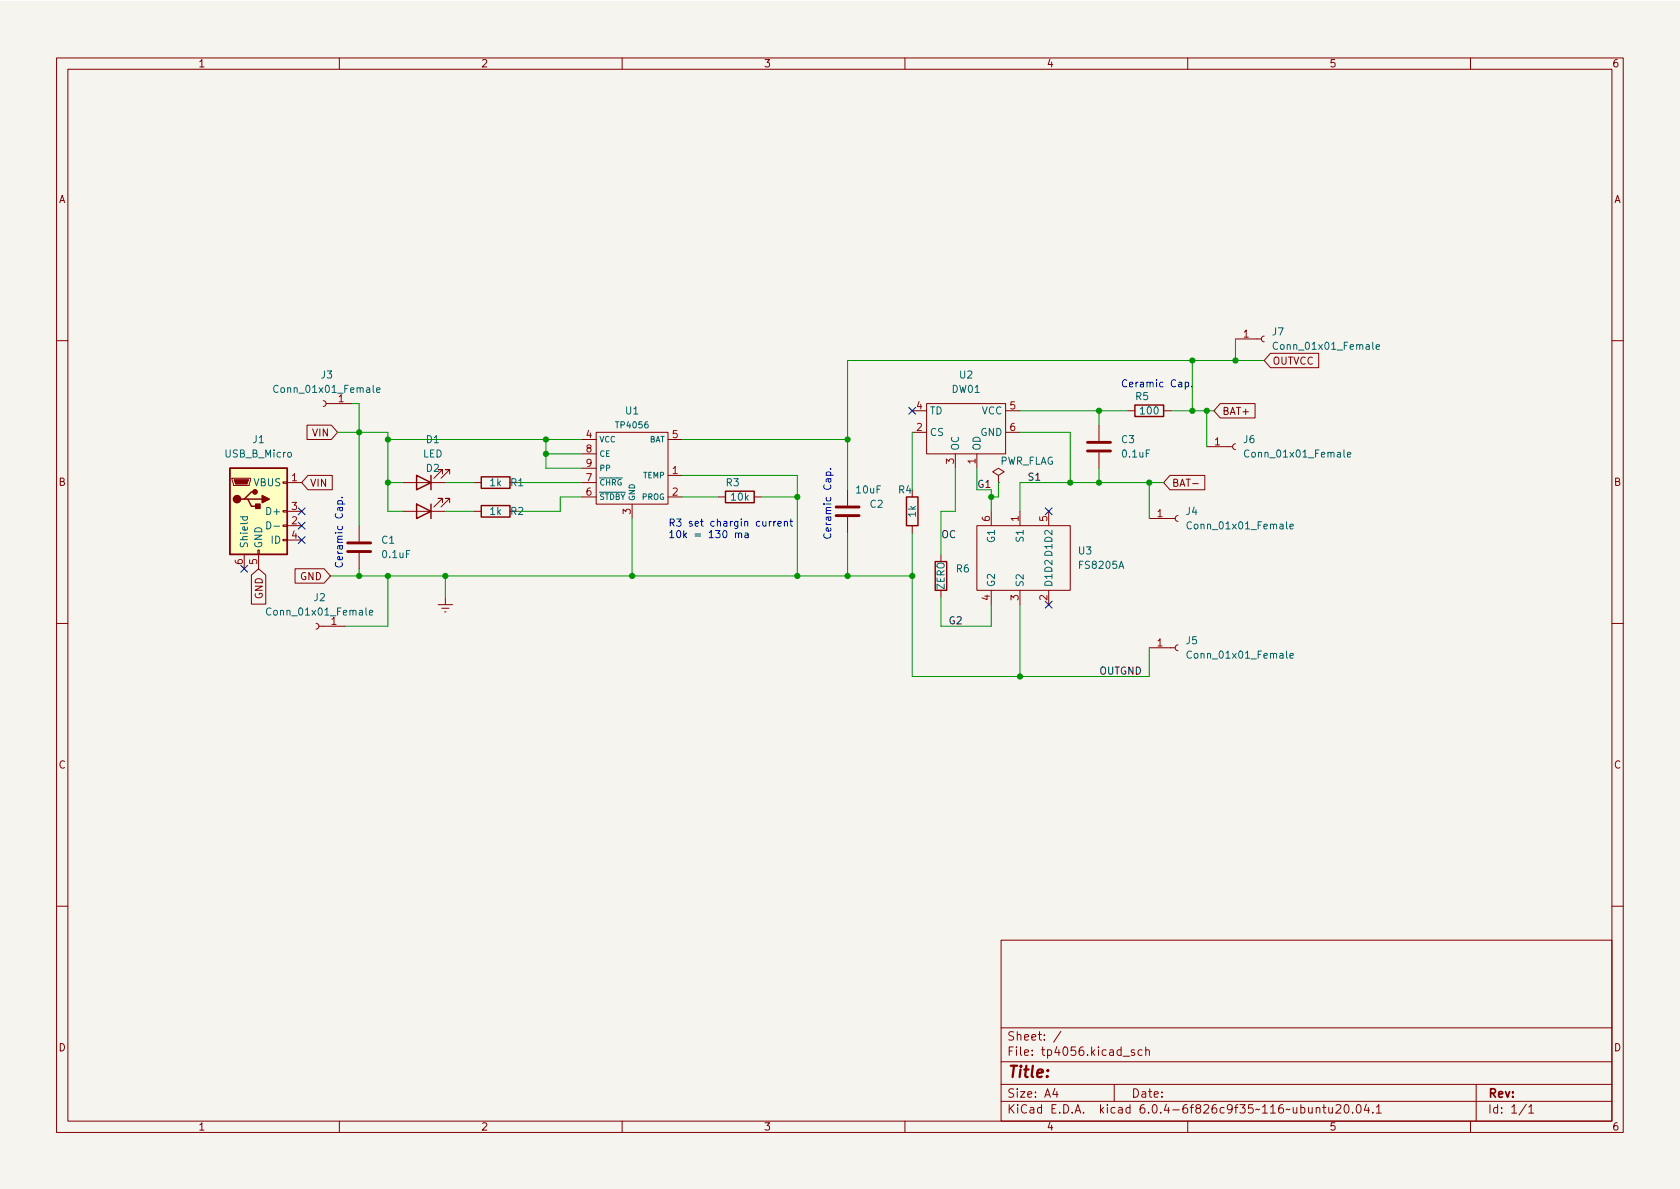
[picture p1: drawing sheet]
<svg xmlns="http://www.w3.org/2000/svg" width="297mm" height="210mm" viewBox="0 0 297 210" stroke-linecap="round" stroke-linejoin="round" font-family="sans-serif">
<path d="M0 .2h297v210.1h-297z" fill="#f5f4ef" stroke="#f5f4ef" stroke-width=".18"/>
<g fill="none" stroke="#840000" stroke-width=".18">
<path d="M10 10.2h277v190.1h-277zM12 12.2h273v186.1h-273zM60 10.2v2M110 10.2v2M160 10.2v2M210 10.2v2M260 10.2v2M218.4 59.9h4.6M223.5 59.4l-.3 .2-.2 .3 .2 .4 .3 .1M10 60.2h2M54.3 75.2h4.3l1.1 1.2-1.1 1.3h-4.3zM57.2 70.9l.3 .1 .2 .4-.2 .3-.3 .2"/>
<path d="M57.7 71.4h4.5M102.9 77.7h2.5M105.4 76.4h12.7v12.7h-12.7zM118.1 77.7h2.5M161.3 76.4h2.5M161.3 72.6h2.5M163.8 71.4h14v8.9h-14zM177.8 76.4h2.5M177.8 72.6h2.5M194.3 75.2v2.8M199.4 72.6h1.3M205.7 72.6h1.3"/>
<path d="M213.4 79h4.5M215.7 71.4h6.2v2.5h-6.2l-1.1-1.3zM218.4 78.5l-.3 .1-.2 .4 .2 .3 .3 .2M224.6 62.5h8.6v2.5h-8.6l-1.1-1.3zM285 60.2h2M41 84.6h3.3v.2l-.2 1h-2.8zM43.2 98v2.6M45.6 97.3h.2v.7h-.2zM45.7 98v2.6M50 95.4h.8v.2h-.8zM50 92.8h.8v.3h-.8zM50 90.3h.8v.2h-.8z"/>
<path d="M50 85.2h.8v.3h-.8zM50.8 90.4h2.5M50.8 85.3h2.5M50.8 93h2.5M50.8 95.5h2.5M54.5 84.1h4.2v2.5h-4.2l-1.2-1.3zM63.5 93v2.8M63.5 97.8v2.8M71.1 90.4h7.6M71.1 85.3h7.6M78.2 83.8v-.7h-.7h.7l-1.5 1.5M78.2 88.9v-.8h-.7h.7l-1.5 1.6"/>
<path d="M79.5 83.8v-.7h-.8h.8l-1.5 1.5M79.5 88.9v-.8h-.8h.8l-1.5 1.6M83.8 90.4h1.3M83.8 85.3h1.3M102.9 87.9h2.5M102.9 85.3h2.5M102.9 80.3h2.5M102.9 82.8h2.5M111.8 89.1v2.6M118.1 87.9h2.5M118.1 84.1h2.5M127 87.9h1.3"/>
<path d="M133.3 87.9h1.3M149.9 86.6v2.8M149.9 91.4v2.8M161.3 86.6v1.3M161.3 93v1.2M166.4 98v1.3M168.9 80.3v2.5M172.7 93h16.5v11.4h-16.5zM172.7 80.3v2.5M175.3 90.4v2.6M176.5 84.1l1-.7-1-.6-1 .6 1 .7v1.2M176.5 85.3h.1"/>
<path d="M180.3 90.4v2.6M185.4 90.4v2.6M194.3 80v2.8M203.2 91.7h4.6M206.9 84.1h6.1v2.5h-6.1l-1.2-1.3zM208.3 91.2l-.4 .1-.1 .4 .1 .3 .4 .2M210.9 85.5h.9M10 110.2h2M44.4 101.7l1.3-1.1 1.3 1.1v5.1h-2.6zM52.2 100.6h5.1l1.1 1.2-1.1 1.3h-5.1zM55.9 110.2l.3 .2 .2 .3-.2 .4-.3 .1M56.4 110.7h4.6"/>
<path d="M77.5 106.9h2.5M78.1 107.6h1.3M78.6 108.2h.3M78.7 105.7v1.2M166.4 104.4v1.3M175.3 104.4v2.5M180.3 104.4v2.5M185.4 104.4v2.5M203.2 114.5h4.6M208.3 114l-.4 .2-.1 .3 .1 .4 .4 .2M285 110.2h2M10 160.2h2"/>
<path d="M177 166.3h108v32h-108zM285 160.2h2M60 198.3v2M110 198.3v2M160 198.3v2M177 194.8h108M177 191.8h108M177 187.8h108M177 181.8h108M186.5 192.5l-.4 1h1M186.9 193v1M187.6 182.4l-1.3 1.9"/>
<path d="M197 191.8v3M198.6 186.8h1.1M200.6 185.7l-.4-.1-.2 .2 .1 .3 .5 .1v.4h-.6M201.9 185.7l-.4-.1-.3 .3v.4l.2 .3h.5M202.6 185.8l.2-.2 .3 .1 .1 .9M202.6 185.1v1.5M210 198.3v2M232.7 196l.2-.2 .4 .1 .1 .9M232.7 195.8v1M233.9 195.8h.5M234.1 195.3v1.3l.3 .2M234.9 195.8l.1 1h.4l.2-.1"/>
<path d="M235.6 195.8v1M236.2 195.5l.6-.2 .2 .2 .1 .3-1 1h1M237.8 195.5l.2-.2a.81 .81 0 0 1 .6 .7 .81 .81 0 0 1-.3 .8h-.2a.81 .81 0 0 1-.3-1.3zM239.1 196.7v.1M240 195.4l.1-.1a.81 .81 0 0 1 .6 .7 .81 .81 0 0 1-.3 .8h-.1a.81 .81 0 0 1-.6-.6 .81 .81 0 0 1 .3-.8zM241.6 195.3l-.4 1h.9M241.9 195.8v1M242.7 196.7v.1M243.4 195.8l.4-.5v1.5M243.4 196.8h.8M260 198.3v2M261 191.8v6.5"/>
<path d="M269.9 195.3l-1.3 1.9M270.3 195.8l.4-.5v1.5M270.3 196.8h.9"/>
</g>
<g fill="none" stroke="#006464" stroke-width=".18">
<path d="M49.2 68.3a.6 .6 0 0 0-.9 .4 .6 .6 0 0 0 .6 .7l.3-.1M66.6 69l.6-.1-.1-.3h-.3l-.2 .1v.6h.5M220.8 79.7a.6 .6 0 0 0-.8 .4 .6 .6 0 0 0 .6 .7l.2-.1M225.9 60.6a.6 .6 0 0 0-.8 .5 .6 .6 0 0 0 .6 .7l.2-.1M243.3 61.4l.6-.2v-.2l-.4-.1-.2 .2 .1 .6h.5M42.5 91.4h1.3M43 91.4l-.1 .3 .2 .3 .6-.1v-.5M47.2 92.3a.64 .64 0 0 1 .7 .6 .64 .64 0 0 1-.7 .6zM48.4 93h1M210.7 92.4a.6 .6 0 0 0-.9 .4 .6 .6 0 0 0 .6 .7l.3-.1M228.1 93.1l.6-.1-.1-.3h-.3l-.2 .2v.6h.5M238.2 80.4l.6-.1v-.3h-.4l-.2 .2 .1 .6h.5"/>
<path d="M47.9 107.6a.6 .6 0 0 0-.8 .4 .6 .6 0 0 0 .6 .8l.2-.1M65.3 108.3l.6-.1v-.2l-.4-.1-.2 .2 .1 .6h.5M210.7 115.2a.6 .6 0 0 0-.9 .5 .6 .6 0 0 0 .6 .7l.3-.1M228.1 116l.6-.2-.1-.2-.3-.1-.2 .2v.6h.5"/>
</g>
<g fill="none" stroke="#840000" stroke-width=".25">
<path d="M200.7 71.6h5v2.1h-5zM40.6 82.8h10.2v15.2h-10.2zM43.2 88.3h.6l.6 1.2h1.3M43.8 88.3h2.6M45.1 87h-.7l-1.2 1.3h-.7M73.7 84.1l2.5 1.2-2.5 1.3zM73.7 89.1l2.5 1.3-2.5 1.3zM76.2 84.1v2.5M76.2 89.1v2.6M85.1 89.4h5.1v2h-5.1zM85.1 84.3h5.1v2.1h-5.1zM128.3 86.9h5v2h-5z"/>
<path d="M160.3 87.9h2v5.1h-2zM165.4 99.3h2v5.1h-2z"/>
</g>
<path d="M192.3 79.8h4M192.3 78.2h4M61.5 97.5h4M61.5 96h4M147.8 91.2h4.1M147.8 89.7h4.1" fill="none" stroke="#840000" stroke-width=".51"/>
<path d="M40.6 82.8h10.2v15.2h-10.2z" fill="#ffffc2" stroke="#ffffc2" stroke-width=".18"/>
<g fill="#840000" stroke="#840000" stroke-width=".25">
<path d="M46.4 87.6l1.2 .7-1.2 .6z"/>
<path d="M45.2 89.1h.8v.8h-.8z"/>
<circle cx="41.9" cy="88.3" r=".63"/>
<circle cx="45.1" cy="87" r=".38"/>
</g>
<path d="M41.4 84.8h2.5l-.2 .8h-2z" fill="#840000" stroke="#840000" stroke-width=".18"/>
<g fill="none" stroke="#0000c2" stroke-width=".18">
<path d="M209.6 67.6h.3l.3 .2-.2 .6h-.4M209.6 67.6v1.2M210.7 68.3v.1M59.7 89.1h1.3M59.8 89.1l-.1-.3 .2-.3 .6 .1v.5M60.4 88h.2M130 94.4l.2-.2 .3 .1 .1 .8M130 94.2v.9M130.6 94.4l.2-.2 .3 .1v.8M131.7 94.3h.5l.1 .8M132.3 94.5l-.4 .1-.2 .2 .2 .3 .4-.1M136.4 92.2l-.4 .2"/>
<path d="M136.8 92.2v.8M137.2 92.2l-.4 .2M137.5 92.6l.6-.1v-.2l-.4-.1-.2 .2 .1 .6h.5M138.7 92.3l.2-.1 .3 .1v.7M138.7 92.2v.8M139.7 92.2h.4M139.8 91.8v1.1l.3 .1M146.1 84.1h1.2M146.1 84.1v-.4l.2-.3 .5 .2v.5M146.8 82.9h.1"/>
</g>
<g fill="none" stroke="#009600" stroke-width=".18">
<path d="M218.4 59.9v3.8M59.7 76.4h8.9v14h2.5M62.2 71.4h1.3v21.6M68.6 77.7h34.3M96.5 77.7v5.1h6.4M120.6 77.7h29.3M161.3 76.4v10.2M180.3 76.4h8.9v8.9M180.3 72.6h19.1M194.3 72.6v2.6M207 72.6h7.6M210.8 63.7v8.9"/>
<path d="M213.4 72.6v6.4M223.5 63.7h-73.6v22.9M68.6 85.3h2.5M78.7 85.3h5.1M78.7 90.4h5.1M91.4 85.3h11.5M96.5 80.3h6.4M102.9 87.9h-3.8v2.5h-7.7M111.8 91.7v10.1M120.6 87.9h6.4M120.6 84.1h20.4v17.7M134.6 87.9h6.4"/>
<path d="M149.9 94.2v7.6M161.3 94.2v25.4h41.9v-5.1M168.9 82.8v7.6h-2.5v7.6M172.7 82.8v3.8M175.3 86.6v3.8M176.5 85.3v2.6h-1.2M194.3 82.8v2.5M203.2 85.3v6.4M205.7 85.3h-25.4v5.1M58.4 101.8h102.9M63.5 100.6v1.2M68.6 101.8v8.9h-7.6"/>
<path d="M78.7 101.8v3.9M166.4 105.7v5h8.9v-3.8M180.3 106.9v12.7"/>
</g>
<g fill="none" stroke="#000084" stroke-width=".18">
<path d="M160.7 72l1.2 1.2M161.9 72l-1.2 1.2M42.6 100l1.2 1.2M43.8 100l-1.2 1.2M52.7 92.3l1.2 1.3M52.7 89.8l1.2 1.2M52.7 94.9l1.2 1.2M53.9 92.3l-1.2 1.3M53.9 89.8l-1.2 1.2M53.9 94.9l-1.2 1.2M184.8 89.8l1.2 1.2M186 89.8l-1.2 1.2"/>
<path d="M184.8 106.3l1.2 1.2M186 106.3l-1.2 1.2"/>
</g>
<g fill="#009600" stroke="#009600" stroke-width=".18">
<circle cx="141" cy="101.8" r=".46"/>
<circle cx="149.9" cy="101.8" r=".46"/>
<circle cx="96.5" cy="77.7" r=".46"/>
<circle cx="96.5" cy="80.3" r=".46"/>
<circle cx="111.8" cy="101.8" r=".46"/>
<circle cx="141" cy="87.9" r=".46"/>
<circle cx="213.4" cy="72.6" r=".46"/>
<circle cx="210.8" cy="72.6" r=".46"/>
<circle cx="210.8" cy="63.7" r=".46"/>
<circle cx="189.2" cy="85.3" r=".46"/>
<circle cx="194.3" cy="85.3" r=".46"/>
<circle cx="203.2" cy="85.3" r=".46"/>
<circle cx="194.3" cy="72.6" r=".46"/>
<circle cx="218.4" cy="63.7" r=".46"/>
<circle cx="68.6" cy="77.7" r=".46"/>
<circle cx="68.6" cy="85.3" r=".46"/>
<circle cx="63.5" cy="101.8" r=".46"/>
<circle cx="78.7" cy="101.8" r=".46"/>
<circle cx="63.5" cy="76.4" r=".46"/>
<circle cx="68.6" cy="101.8" r=".46"/>
<circle cx="149.9" cy="77.7" r=".46"/>
<circle cx="180.3" cy="119.6" r=".46"/>
<circle cx="175.3" cy="87.9" r=".46"/>
<circle cx="161.3" cy="101.8" r=".46"/>
</g>
<text font-size="2.8" fill="#840000" x="178" y="190.6">Title:</text>
<g font-size="2.1" fill="#840000">
<text x="178" y="184">Sheet: /</text>
<text x="178" y="186.7">File: tp4056.kicad_sch</text>
<text x="178" y="196.9">KiCad E.D.A. kicad 6.0.4-6f826c9f35~116~ubuntu20.04.1</text>
<text x="178" y="194.1">Size: A4</text>
<text x="200" y="194.1">Date:</text>
<text x="263" y="194.1">Rev:</text>
<text x="263" y="196.9">Id: 1/1</text>
</g>
<g font-size="1.8" fill="#840000">
<text x="35" y="11.9">1</text>
<text x="85" y="11.9">2</text>
<text x="135" y="11.9">3</text>
<text x="185" y="11.9">4</text>
<text x="235" y="11.9">5</text>
<text x="285" y="11.9">6</text>
<text x="10.3" y="35.9">A</text>
<text x="285.3" y="35.9">A</text>
<text x="224.9" y="64.5">OUTVCC</text>
<text x="55.3" y="77.2">VIN</text>
<text x="216.1" y="73.4">BAT+</text>
<text x="10.3" y="85.9">B</text>
<text x="54.8" y="86.1">VIN</text>
<text x="207.2" y="86.1">BAT-</text>
<text x="285.3" y="85.9">B</text>
<text x="46.4" y="105.9" transform="rotate(-90 46.4 105.9)">GND</text>
<text x="53.1" y="102.6">GND</text>
<text x="10.3" y="135.9">C</text>
<text x="285.3" y="135.9">C</text>
<text x="10.3" y="185.9">D</text>
<text x="285.3" y="185.9">D</text>
<text x="35" y="199.9">1</text>
<text x="85" y="199.9">2</text>
<text x="135" y="199.9">3</text>
<text x="185" y="199.9">4</text>
<text x="235" y="199.9">5</text>
<text x="285" y="199.9">6</text>
</g>
<g font-size="1.8" fill="#a90000">
<text x="219.9" y="59.7">1</text>
<text x="103.6" y="77.5">4</text>
<text x="118.9" y="77.5">5</text>
<text x="162.1" y="76.2">2</text>
<text x="162.1" y="72.4">4</text>
<text x="178.6" y="72.4">5</text>
<text x="178.6" y="76.2">6</text>
<text x="103.6" y="80">8</text>
<text x="103.6" y="82.5">9</text>
<text x="118.9" y="83.8">1</text>
<text x="168.7" y="82" transform="rotate(-90 168.7 82)">3</text>
<text x="172.5" y="82" transform="rotate(-90 172.5 82)">1</text>
<text x="214.8" y="78.7">1</text>
<text x="51.6" y="85.1">1</text>
<text x="103.6" y="87.6">6</text>
<text x="103.6" y="85.1">7</text>
<text x="118.9" y="87.6">2</text>
<text x="51.6" y="92.7">2</text>
<text x="51.6" y="90.2">3</text>
<text x="51.6" y="95.2">4</text>
<text x="111.5" y="90.9" transform="rotate(-90 111.5 90.9)">3</text>
<text x="175" y="92.2" transform="rotate(-90 175 92.2)">6</text>
<text x="180.1" y="92.2" transform="rotate(-90 180.1 92.2)">1</text>
<text x="185.2" y="92.2" transform="rotate(-90 185.2 92.2)">5</text>
<text x="204.6" y="91.4">1</text>
<text x="42.9" y="99.8" transform="rotate(-90 42.9 99.8)">6</text>
<text x="45.5" y="99.8" transform="rotate(-90 45.5 99.8)">5</text>
<text x="175" y="106.2" transform="rotate(-90 175 106.2)">4</text>
<text x="180.1" y="106.2" transform="rotate(-90 180.1 106.2)">3</text>
<text x="185.2" y="106.2" transform="rotate(-90 185.2 106.2)">2</text>
<text x="204.6" y="114.3">1</text>
</g>
<g font-size="1.8" fill="#006464">
<text x="225" y="59.3">J7</text>
<text x="225.8" y="61.8">Conn_01x01_Female</text>
<text x="49" y="69.5">Conn_01x01_Female</text>
<text x="56.8" y="66.9">J3</text>
<text x="59.8" y="71.1">1</text>
<text x="168.4" y="69.5">DW01</text>
<text x="169.7" y="66.9">U2</text>
<text x="200.8" y="70.7">R5</text>
<text x="110.6" y="73.3">U1</text>
<text x="164.3" y="77.1">CS</text>
<text x="164.3" y="73.3">TD</text>
<text x="173.4" y="77.1">GND</text>
<text x="173.6" y="73.3">VCC</text>
<text x="201.7" y="73.3">100</text>
<text x="39.9" y="80.9">USB_B_Micro</text>
<text x="44.7" y="78.4">J1</text>
<text x="74.7" y="80.9">LED</text>
<text x="75.4" y="78.4">D1</text>
<text x="75.4" y="83.4">D2</text>
<text x="169.5" y="79.8" transform="rotate(-90 169.5 79.8)">OC</text>
<text x="173.4" y="79.8" transform="rotate(-90 173.4 79.8)">OD</text>
<text x="176.6" y="82.2">PWR_FLAG</text>
<text x="198.3" y="78.4">C3</text>
<text x="198.5" y="80.9">0.1uF</text>
<text x="219.9" y="78.4">J6</text>
<text x="220.7" y="80.9">Conn_01x01_Female</text>
<text x="44.9" y="86">VBUS</text>
<text x="86.6" y="86">1k</text>
<text x="90.3" y="86">R1</text>
<text x="128.4" y="86">R3</text>
<text x="129.3" y="88.5">10k</text>
<text x="151.5" y="87.2">10uF</text>
<text x="153.9" y="89.8">C2</text>
<text x="158.9" y="87.2">R4</text>
<text x="47.5" y="91.1">D+</text>
<text x="86.6" y="91.1">1k</text>
<text x="90.3" y="91.1">R2</text>
<text x="161.9" y="91.4" transform="rotate(-90 161.9 91.4)">1k</text>
<text x="175.9" y="95.8" transform="rotate(-90 175.9 95.8)">G1</text>
<text x="181" y="95.6" transform="rotate(-90 181 95.6)">S1</text>
<text x="209.7" y="91.1">J4</text>
<text x="210.5" y="93.6">Conn_01x01_Female</text>
<text x="43.8" y="97" transform="rotate(-90 43.8 97)">Shield</text>
<text x="46.4" y="97" transform="rotate(-90 46.4 97)">GND</text>
<text x="48" y="96.1">ID</text>
<text x="67.5" y="96.1">C1</text>
<text x="67.7" y="98.7">0.1uF</text>
<text x="169.1" y="101.2">R6</text>
<text x="186.1" y="98" transform="rotate(-90 186.1 98)">D1D2</text>
<text x="190.7" y="98">U3</text>
<text x="191" y="100.6">FS8205A</text>
<text x="55.5" y="106.3">J2</text>
<text x="167" y="104.3" transform="rotate(-90 167 104.3)">ZERO</text>
<text x="175.9" y="103.9" transform="rotate(-90 175.9 103.9)">G2</text>
<text x="181" y="103.9" transform="rotate(-90 181 103.9)">S2</text>
<text x="186.1" y="103.9" transform="rotate(-90 186.1 103.9)">D1D2</text>
<text x="47.8" y="108.8">Conn_01x01_Female</text>
<text x="58.6" y="110.5">1</text>
<text x="209.7" y="113.9">J5</text>
<text x="210.5" y="116.5">Conn_01x01_Female</text>
</g>
<g font-size="1.8" fill="#0000c2">
<text x="198.1" y="68.5">Ceramic Cap.</text>
<text x="118.1" y="93.1">R3 set chargin current</text>
<text x="118.1" y="95.1">10k = 130 ma</text>
<text x="147" y="95.5" transform="rotate(-90 147 95.5)">Ceramic Cap.</text>
<text x="60.6" y="100.6" transform="rotate(-90 60.6 100.6)">Ceramic Cap.</text>
</g>
<text font-size="1.8" fill="#009600" x="172.7" y="86.3">G1</text>
<g font-size="1.8" fill="#0f0f0f">
<text x="181.6" y="85">S1</text>
<text x="166.4" y="95.1">OC</text>
<text x="167.6" y="110.4">G2</text>
<text x="194.3" y="119.3">OUTGND</text>
</g>
<text font-size="1.5" fill="#006464" x="109.1" y="75.7">TP4056</text>
<g font-size="1.4" fill="#006464">
<text x="105.9" y="78.2">VCC</text>
<text x="105.9" y="80.8">CE</text>
<text x="105.9" y="83.3">PP</text>
<text x="114.7" y="78.2">BAT</text>
<text x="105.9" y="88.4">~{STDBY}</text>
<text x="105.9" y="85.8">~{CHRG}</text>
<text x="112.3" y="88.6" transform="rotate(-90 112.3 88.6)">GND</text>
<text x="113.5" y="88.4">PROG</text>
<text x="113.7" y="84.6">TEMP</text>
</g>
</svg>
